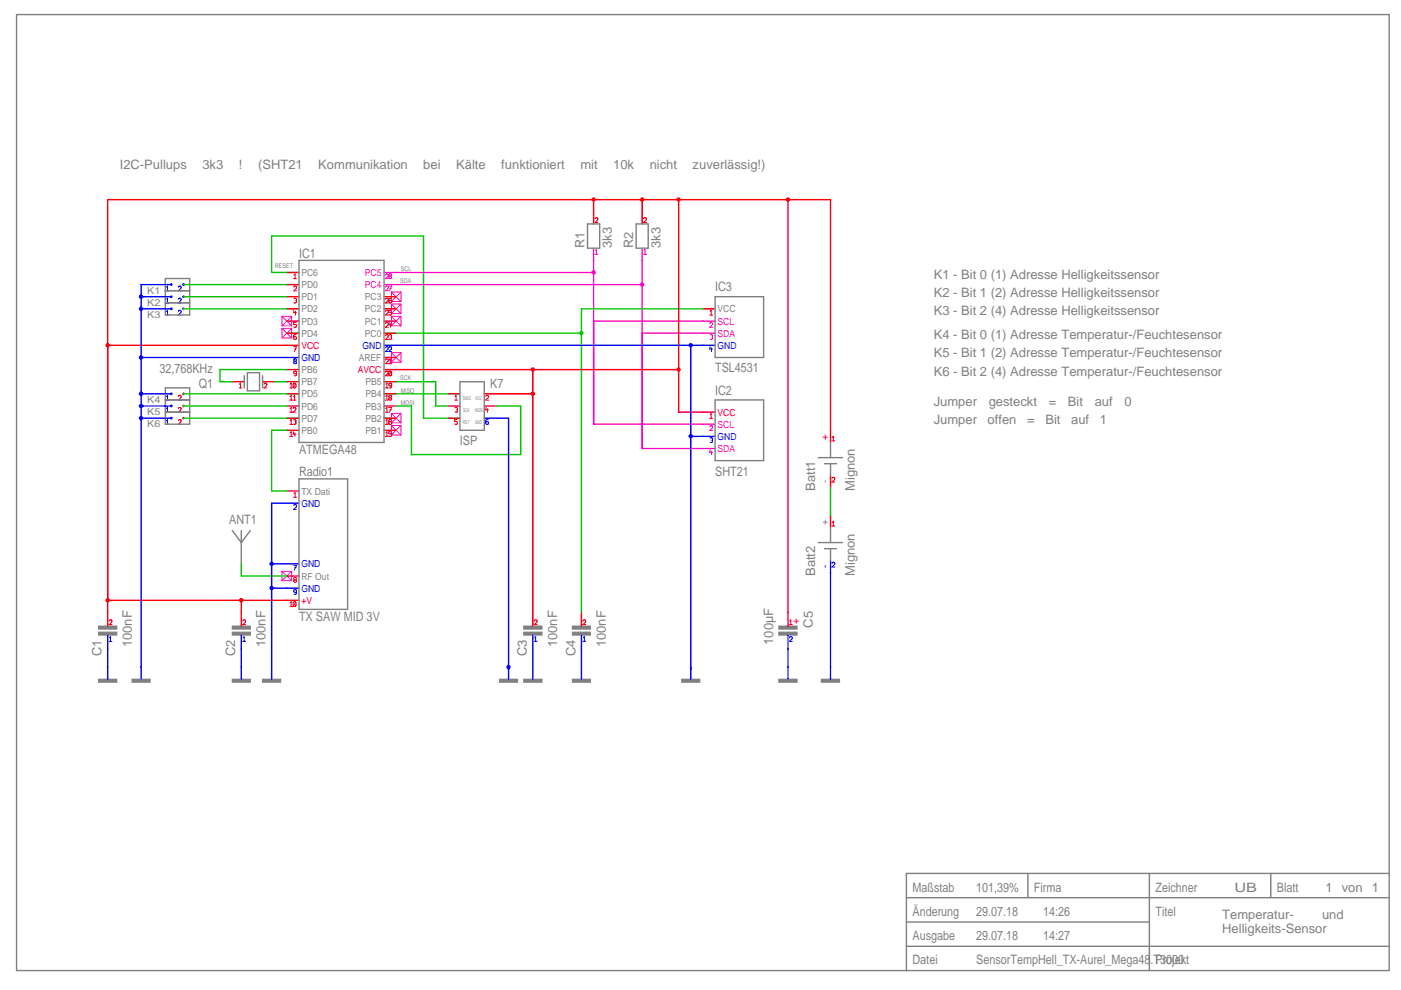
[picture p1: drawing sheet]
<svg xmlns="http://www.w3.org/2000/svg" width="297mm" height="210mm" viewBox="0 0 297 210" stroke-linecap="round" stroke-linejoin="round" font-family="sans-serif">
<g fill="none" stroke="#f0f" stroke-width=".21">
<path d="M81.7 58.3l.3-.2 .3 .1v.4l-.6 .5h.6M82.4 58.3l.2-.2 .4 .2v.1l-.6 .3 .2 .4h.3l.1-.4-.6-.3zM126.2 53.9h.6M126.2 53.2l.2-.3v1M136.5 53.9h.6M136.5 53.2l.3-.3v1M59.8 69.1h2M59.8 67.1h2M59.8 69.6l2 2M59.8 71.6h2M59.8 67.1v2M59.8 69.6v2"/>
<path d="M59.8 69.6h2M59.8 67.1l2 2M61.8 69.6l-2 2M61.8 67.1v2M61.8 69.6v2M61.8 67.1l-2 2M81.7 60.9l.3-.3 .3 .1v.5l-.6 .5h.6M82.4 60.6h.6l-.4 1.1M82.7 61.2h.3M83 61.9v2M83 64.5v2M83 67.1v2"/>
<path d="M83 74.8v2M83 74.8l2 2M83 76.8h2M83 74.8h2M83 67.1l2 2M83 69.1h2M83 67.1h2M83 64.5l2 2M83 66.5h2M83 64.5h2M83 61.9l2 2M83 63.9h2"/>
<path d="M83 61.9h2M85 61.9v2M85 64.5v2M85 67.1v2M85 74.8v2M85 74.8l-2 2M85 67.1l-2 2M85 64.5l-2 2M85 61.9l-2 2M150.5 68.6l.2-.2 .3 .1v.4l-.5 .5h.6M150.6 71h.4v.5M150.9 71.5h.1"/>
<path d="M151 71.5v.4h-.4M83 90.2l2 2M83 92.2h2M83 87.7v2M83 90.2v2M83 90.2h2M83 87.7l2 2M83 89.7h2M83 87.7h2M85 90.2l-2 2M85 87.7v2M85 90.2v2"/>
<path d="M85 87.7l-2 2M150.5 90.5l.2-.2h.3v.5l-.5 .5h.6M150.6 95.4l-.1 .5h.6M150.9 95.7v.7M59.8 121.1v2M59.8 121.1l2 2M59.8 123.1h2M59.8 121.1h2M61.8 121.1v2M61.8 121.1l-2 2"/>
</g>
<g fill="#808080" stroke="#808080" stroke-width=".21">
<path d="M105.9 144h3.8v.7h-3.8z"/>
<path d="M111 144h3.9v.7h-3.9z"/>
<path d="M111 132.7h3.9v.7h-3.9z"/>
<path d="M111 134h3.9v.7h-3.9z"/>
<path d="M121.3 144h3.9v.7h-3.9z"/>
<path d="M121.3 132.7h3.9v.7h-3.9z"/>
<path d="M121.3 134h3.9v.7h-3.9z"/>
<path d="M20.9 144h3.9v.7h-3.9z"/>
<path d="M20.9 132.7h3.9v.7h-3.9z"/>
<path d="M20.9 134h3.9v.7h-3.9z"/>
<path d="M165.1 144h3.9v.7h-3.9z"/>
<path d="M165.1 134h3.9v.7h-3.9z"/>
<path d="M165.1 132.7h3.9v.7h-3.9z"/>
<path d="M174.1 144h3.9v.7h-3.9z"/>
<path d="M55.7 144h3.8v.7h-3.8z"/>
<path d="M49.2 144h3.9v.7h-3.9z"/>
<path d="M49.2 132.7h3.9v.7h-3.9z"/>
<path d="M49.2 134h3.9v.7h-3.9z"/>
<path d="M144.5 144h3.9v.7h-3.9z"/>
<path d="M28 144h3.8v.7h-3.8z"/>
</g>
<g fill="none" stroke="#00f" stroke-width=".3">
<path d="M60.8 75.8h2.6M81.4 73.2h2.6M149 73.2h2.6M102.7 88.7h2.5M149 92.5h2.6M60.8 119.5h2.6M60.8 106.7h2.6M176.1 118.9v2.6M22.8 134.7v2.9M51.2 134.7v2.9M60.8 124.7h2.6M113 134.7v2.9"/>
<path d="M123.3 134.7v2.9M167.1 134.7v2.9M22.8 141.4v2.6M29.9 141.4v2.6M51.2 141.4v2.6M57.6 141.4v2.6M107.8 141.4v2.6M113 141.4v2.6M123.3 141.4v2.6M146.5 141.4v2.6M167.1 141.4v2.6M176.1 141.4v2.6"/>
</g>
<g fill="none" stroke="#f00" stroke-width=".3">
<path d="M125.9 44.9v2.6M136.1 44.9v2.6M60.8 73.2h2.6M81.4 78.4h2.6M102.7 83.5h2.5M149 87.4h2.6M176.1 91.2v2.6M22.8 129.8v2.9M51.2 129.8v2.9M60.8 127.3h2.6M113 129.8v2.9M123.3 129.8v2.9"/>
<path d="M167.1 129.8v2.9"/>
</g>
<g fill="none" stroke="#f00" stroke-width=".21">
<path d="M126.2 46.4l.2-.2h.3v.5l-.5 .5h.6M136.5 46.4l.2-.2h.3v.5l-.5 .5h.6M62.3 73.5h.6l-.5 1M62.5 74h.3M81.7 78.9l.3-.2h.3v.5l-.6 .5h.6M83 78.7v.9h-.5M83 78.7h-.5v.9M83 78.7l-.5 .9M103 84.1l.2-.3 .3 .1v.4l-.5 .5h.6M150.5 88.7h.6M150.6 87.9l.2-.2v1M176.4 93.5h.6"/>
<path d="M176.5 92.8l.2-.3v1M23.1 131.7l.1-.2a.32 .32 0 0 1 .5 .2l-.6 .7h.6M51.5 131.7a.32 .32 0 0 1 .5-.2v.4l-.5 .5h.6M61.4 128.6h.7M61.5 127.8l.2-.2v1M62.7 127.7v.8h-.5M62.7 127.7h-.5v.8M62.7 127.7l-.5 .8M113.3 131.7l.2-.3 .3 .1v.4l-.5 .5h.6M123.6 131.7a.32 .32 0 0 1 .5-.2v.4l-.5 .5h.6M167.4 132.4h.6M167.4 131.7l.3-.3v1"/>
</g>
<g fill="none" stroke="#00f" stroke-width=".21">
<path d="M62.4 76.1l.5 .2v.1l-.6 .4 .1 .3h.3l.2-.3-.6-.4zM81.7 73.8l.3-.3 .3 .1v.4l-.6 .5h.6M82.4 73.8a.32 .32 0 0 1 .6-.2v.4l-.6 .5h.6M150.6 73.5l-.1 .5h.6M150.9 73.8v.7M103.5 89h-.3l-.2 .2 .1 .7h.4l.1-.3-.2-.2-.4 .2M150.6 92.9h.4v.4M150.9 93.3h.1M151 93.3v.4h-.4M62.3 107.2a.31 .31 0 0 1 .2-.2 .31 .31 0 0 1 .3 .1v.4l-.5 .5h.6M62.3 119.8h.6l-.5 1.1M176.4 119.5l.2-.3 .3 .1v.4l-.5 .5h.6"/>
<path d="M23.1 136h.6M23.2 135.2l.2-.2v1M51.5 136h.6M51.5 135.2l.3-.2v1M62.5 120.4h.3M62.9 125.3a.31 .31 0 0 1-.2 .3 .31 .31 0 0 1-.4-.1v-.2a.31 .31 0 0 1 .2-.3 .31 .31 0 0 1 .3 .1v.8l-.5 .1M113.3 136h.6M113.3 135.2l.3-.2v1M123.6 136h.6M123.7 135.2l.2-.2v1M167.4 135.2l.2-.2 .3 .1v.4l-.5 .5h.6"/>
</g>
<g fill="none" stroke="#c70000" stroke-width=".3">
<path d="M60.8 57.8h2.6M60.8 70.6h2.6M60.8 68.1h2.6M60.8 65.5h2.6M60.8 62.9h2.6M60.8 78.4h2.6M60.8 60.3h2.6M81.4 75.8h2.6M81.4 70.6h2.6M81.4 68.1h2.6M81.4 65.5h2.6M81.4 62.9h2.6"/>
<path d="M149 65.5h2.6M49.2 80.9h2.6M55.7 80.9h2.6M60.8 80.9h2.6M60.8 91.2h2.6M60.8 88.7h2.6M60.8 86.1h2.6M60.8 83.5h2.6M81.4 80.9h2.6M81.4 91.2h2.6M81.4 88.7h2.6M81.4 86.1h2.6"/>
<path d="M81.4 83.5h2.6M95 88.7h2.5M95 86.1h2.5M95 83.5h2.5M102.7 86.1h2.5M60.8 104.1h2.6M176.1 100.9v2.6M176.1 109.3v2.5M60.8 122.1h2.6"/>
</g>
<g fill="none" stroke="#c70000" stroke-width=".21">
<path d="M62.3 59.1h.6M62.3 58.3l.3-.2v1M62.3 60.9a.31 .31 0 0 1 .2-.3 .31 .31 0 0 1 .3 .1v.5l-.5 .5h.6M62.3 63.3a.31 .31 0 0 1 .5 0 .31 .31 0 0 1 0 .4M62.3 65.8v.5h.6M62.7 66v.8M62.7 63.7h.1M62.8 71h-.5v.7a.31 .31 0 0 0 .2 .3 .31 .31 0 0 0 .3-.1l.1-.3a.31 .31 0 0 0-.2-.2 .31 .31 0 0 0-.4 .1v.1M62.8 68.4h-.5v.4h.4l.2 .2-.2 .4-.4-.1M62.8 63.7l.1 .3a.31 .31 0 0 1-.2 .2 .31 .31 0 0 1-.4 0M62.9 79a.31 .31 0 0 1-.2 .2 .31 .31 0 0 1-.4 0v-.5h.5v.9l-.5 .1M81.7 76.3l.3-.2 .3 .1v.4l-.6 .5h.6"/>
<path d="M81.7 63.5l.3-.3 .3 .1v.4l-.6 .5h.6M81.7 66l.3-.2 .3 .1v.4l-.6 .5h.6M81.7 68.6l.3-.2 .3 .1v.4l-.6 .5h.6M81.7 71.2l.3-.2h.3v.5l-.6 .5h.6M82.4 77.1h.6M82.5 71h.5v.5M82.5 76.3l.2-.2v1M82.5 68.4l-.1 .5h.6M82.8 68.6v.8M82.9 71.5h.1M83 63.2l-.5 .1-.1 .7a.32 .32 0 0 0 .6 .2v-.5a.32 .32 0 0 0-.6 .2M83 65.8h-.6v.4l.6 .1v.2a.37 .37 0 0 1-.6 .2"/>
<path d="M83 71.5v.4h-.5M150.5 66.8h.6M150.6 66l.2-.2v1M50.7 82.3h.6M50.8 81.5l.2-.3v1.1M56 81.5l.2-.3 .3 .1v.4l-.5 .6h.6M61.4 82.3h.7M61.4 92.5h.7M61.4 90h.7M61.4 87.4h.7M61.4 84.8h.7M61.5 81.5l.2-.3v1.1"/>
<path d="M61.5 84.1l.2-.3v1M61.5 86.6l.2-.2v1M61.5 89.2l.2-.2v1M61.5 91.8l.2-.3v1M62.1 86.6l.3-.2 .3 .1v.4l-.6 .5h.7M62.1 84.8h.7M62.2 89h.5v.5M62.2 91.5l-.1 .6h.7M62.2 84.1l.3-.3v1M62.5 91.8v.7M62.6 89.5h.1M62.7 81.3v.9h-.5"/>
<path d="M62.7 81.3h-.5v.9M62.7 89.5v.4h-.5M62.7 81.3l-.5 .9M81.7 82.3h.6M81.7 92.5h.6M81.7 90h.6M81.7 87.4h.6M81.7 84.8h.6M81.8 81.5l.2-.3v1.1M81.8 84.1l.2-.3v1M81.8 86.6l.2-.2v1M81.8 89.2l.2-.2v1"/>
<path d="M81.8 91.8l.2-.3v1M82.4 84v.2l.6 .3-.1 .3h-.3l-.2-.3 .6-.3v-.2l-.1-.2zM82.4 86.4h.6l-.4 1M82.7 86.9h.3M83 91.5h-.6v.5l.6 .1v.2a.37 .37 0 0 1-.6 .2M83 89h-.5l-.1 .7a.32 .32 0 0 0 .6 .2v-.4a.32 .32 0 0 0-.6 .1M83 81.6v.1a.32 .32 0 0 1-.6-.1v-.1a.32 .32 0 0 1 .6-.2v.9l-.5 .1M96.4 84.8h.6M96.5 86.5h.4v.4M96.5 84.1l.2-.3v1M96.9 86.9h.1M96.9 89h-.5v.4h.4l.2 .2-.2 .4-.4-.1"/>
<path d="M96.9 86.9v.4h-.4M103.1 86.4l-.1 .5h.6M103.4 86.6v.8M62.3 105.4h.6M62.3 104.7l.3-.3v1M176.4 111.5h.6M176.4 101.5l.2-.3 .3 .1v.4l-.5 .5h.6M176.5 110.8l.2-.3v1M62.4 122.4h.3l.2 .4-.6 .3v.2l.4 .1 .2-.3-.6-.3z"/>
</g>
<g fill="none" stroke="#808080" stroke-width=".3">
<path d="M3.5 3.1h291v202.7h-291zM63.4 55.2h18v38.6h-18zM124.6 47.5h2.5v5.1h-2.5zM134.9 47.5h2.5v5.1h-2.5zM51.8 79.7v2.5M52.5 79h2.5v3.9h-2.5zM55.7 79.7v2.5M151.6 62.9h10.3v12.9h-10.3zM97.5 80.9h5.2v10.3h-5.2zM151.6 84.8h10.3v12.9h-10.3zM173.5 97h5.1M174.8 98.3h2.6"/>
<path d="M176.1 93.8v3.2M176.1 98.3v2.6M49.2 112.5l2 2.5 1.9-2.5M51.2 112.5v7M63.4 101.5h10.3v27.7h-10.3zM173.5 115h5.1M174.8 116.3h2.6M176.1 111.8v3.2M176.1 116.3v2.6M192.2 195.5h51.5M192.2 190.3h102.3M217.9 185.2v5.1"/>
<path d="M243.7 185.2v20.6M269.4 185.2v5.1M294.5 185.2h-102.3v20.6M192.2 200.6h102.3"/>
</g>
<path d="M81.4 57.8h2.6M125.9 52.6v2.6M136.1 52.6v2.6M81.4 60.3h2.6M149 70.6h2.6M149 68.1h2.6M149 95.1h2.6M149 89.9h2.6" fill="none" stroke="#f0f" stroke-width=".3"/>
<circle cx="38.9" cy="88.7" r=".29" fill="#c70000"/>
<path d="M37.8 89.2l.2-.2h.3v.5l-.5 .5h.6" fill="none" stroke="#c70000" stroke-width=".21"/>
<circle cx="36.3" cy="88.7" r=".29" fill="#00f"/>
<path d="M35.2 90h.6M35.3 89.2l.2-.2v1" fill="none" stroke="#00f" stroke-width=".21"/>
<path d="M35.1 87.4h5.1v2.5h-5.1z" fill="none" stroke="#808080" stroke-width=".3"/>
<circle cx="38.9" cy="86.1" r=".29" fill="#c70000"/>
<path d="M37.8 86.6l.2-.2 .3 .1v.4l-.5 .5h.6" fill="none" stroke="#c70000" stroke-width=".21"/>
<circle cx="36.3" cy="86.1" r=".29" fill="#00f"/>
<path d="M35.2 87.4h.6M35.3 86.6l.2-.2v1" fill="none" stroke="#00f" stroke-width=".21"/>
<path d="M35.1 84.8h5.1v2.6h-5.1z" fill="none" stroke="#808080" stroke-width=".3"/>
<circle cx="38.9" cy="83.5" r=".29" fill="#c70000"/>
<path d="M37.8 84.1l.2-.3 .3 .1v.4l-.5 .5h.6" fill="none" stroke="#c70000" stroke-width=".21"/>
<circle cx="36.3" cy="83.5" r=".29" fill="#00f"/>
<path d="M35.2 84.8h.6M35.3 84.1l.2-.3v1" fill="none" stroke="#00f" stroke-width=".21"/>
<path d="M35.1 82.2h5.1v2.6h-5.1z" fill="none" stroke="#808080" stroke-width=".3"/>
<circle cx="38.9" cy="65.5" r=".29" fill="#00f"/>
<path d="M37.8 66l.2-.2 .3 .1v.4l-.5 .5h.6" fill="none" stroke="#00f" stroke-width=".21"/>
<circle cx="36.3" cy="65.5" r=".29" fill="#00f"/>
<path d="M35.2 66.8h.6M35.3 66l.2-.2v1" fill="none" stroke="#00f" stroke-width=".21"/>
<path d="M35.1 64.2h5.1v2.6h-5.1z" fill="none" stroke="#808080" stroke-width=".3"/>
<circle cx="38.9" cy="62.9" r=".29" fill="#00f"/>
<path d="M37.8 63.5l.2-.3 .3 .1v.4l-.5 .5h.6" fill="none" stroke="#00f" stroke-width=".21"/>
<circle cx="36.3" cy="62.9" r=".29" fill="#00f"/>
<path d="M35.2 64.2h.6M35.3 63.5l.2-.3v1" fill="none" stroke="#00f" stroke-width=".21"/>
<path d="M35.1 61.6h5.1v2.6h-5.1z" fill="none" stroke="#808080" stroke-width=".3"/>
<circle cx="38.9" cy="60.3" r=".29" fill="#00f"/>
<path d="M37.8 60.9l.2-.3 .3 .1v.5l-.5 .5h.6" fill="none" stroke="#00f" stroke-width=".21"/>
<circle cx="36.3" cy="60.3" r=".29" fill="#00f"/>
<path d="M35.2 61.7h.6M35.3 60.9l.2-.3v1.1" fill="none" stroke="#00f" stroke-width=".21"/>
<path d="M35.1 59.1h5.1v2.5h-5.1z" fill="none" stroke="#808080" stroke-width=".3"/>
<path d="M60.8 57.8h-3.2v-7.8h32.2v38.7h5.2M84 86.1h3.2v10.3h23.2v-10.3h-5.2M84 80.9h8.4v5.2h2.6M84 83.5h11" fill="none" stroke="#00c700" stroke-width=".3"/>
<path d="M136.1 55.2v39.9h12.9M84 60.3h52.1M136.1 70.6h12.9" fill="none" stroke="#f0f" stroke-width=".3"/>
<circle cx="136.1" cy="60.3" r=".47" fill="#f0f"/>
<path d="M84 57.8h41.9M125.9 55.2v34.7h23.1M125.9 68.1h23.1" fill="none" stroke="#f0f" stroke-width=".3"/>
<circle cx="125.8" cy="57.8" r=".48" fill="#f0f"/>
<g fill="none" stroke="#00c700" stroke-width=".3">
<path d="M38.9 65.5h21.9M38.9 62.9h21.9M38.9 60.3h21.9M60.8 78.4h-14.1v2.5h2.5M123.3 65.5h25.7M123.3 70.6v59.2M38.9 88.7h21.9M38.9 86.1h21.9M38.9 83.5h21.9M58.3 80.9h2.5M60.8 91.2h-3.2v12.9h3.2M51.2 119.5v2.6h9.6"/>
<path d="M176.1 103.5v5.8"/>
</g>
<circle cx="123.3" cy="70.6" r=".48" fill="#00c700"/>
<path d="M123.3 65.5v5.1h-39.3" fill="none" stroke="#00c700" stroke-width=".3"/>
<circle cx="113" cy="83.5" r=".48" fill="#f00"/>
<path d="M60.8 73.2h-38v54.1M113 78.4v5.1h-7.8" fill="none" stroke="#f00" stroke-width=".3"/>
<circle cx="22.8" cy="127.3" r=".47" fill="#f00"/>
<path d="M51.2 127.3h-28.4v2.5" fill="none" stroke="#f00" stroke-width=".3"/>
<circle cx="113" cy="78.3" r=".48" fill="#f00"/>
<path d="M176.1 42.3h-9v87.5M84 78.4h29M113 83.5v46.3" fill="none" stroke="#f00" stroke-width=".3"/>
<g fill="#f00">
<circle cx="167.1" cy="42.3" r=".47"/>
<circle cx="143.9" cy="78.3" r=".47"/>
</g>
<path d="M22.8 73.2v54.1M113 78.4h30.9v9" fill="none" stroke="#f00" stroke-width=".3"/>
<circle cx="51.1" cy="127.3" r=".48" fill="#f00"/>
<path d="M51.2 127.3v2.5" fill="none" stroke="#f00" stroke-width=".3"/>
<circle cx="22.8" cy="73.2" r=".47" fill="#f00"/>
<path d="M125.9 42.3h-103.1v30.9M176.1 42.3v48.9M143.9 87.4h5.1M51.2 127.3h9.6" fill="none" stroke="#f00" stroke-width=".3"/>
<circle cx="143.9" cy="42.3" r=".47" fill="#f00"/>
<path d="M167.1 42.3h-23.2v36.1" fill="none" stroke="#f00" stroke-width=".3"/>
<circle cx="136.1" cy="42.3" r=".47" fill="#f00"/>
<path d="M143.9 42.3h-7.8v2.6" fill="none" stroke="#f00" stroke-width=".3"/>
<circle cx="125.8" cy="42.3" r=".47" fill="#f00"/>
<path d="M136.1 42.3h-10.2v2.6" fill="none" stroke="#f00" stroke-width=".3"/>
<circle cx="107.8" cy="141.4" r=".48" fill="#00f"/>
<path d="M105.2 88.7h2.6v53.4M113 137.6v3.8M123.3 137.6v3.8" fill="none" stroke="#00f" stroke-width=".3"/>
<circle cx="146.4" cy="73.2" r=".48" fill="#00f"/>
<path d="M84 73.2h65M146.5 141.4v.7" fill="none" stroke="#00f" stroke-width=".3"/>
<circle cx="146.4" cy="92.5" r=".48" fill="#00f"/>
<path d="M146.5 92.5v49.6" fill="none" stroke="#00f" stroke-width=".3"/>
<circle cx="29.9" cy="75.8" r=".47" fill="#00f"/>
<path d="M29.9 65.5v10.3h30.9M29.9 60.3h6.4" fill="none" stroke="#00f" stroke-width=".3"/>
<circle cx="29.9" cy="62.9" r=".47" fill="#00f"/>
<path d="M29.9 60.3v2.6h6.4" fill="none" stroke="#00f" stroke-width=".3"/>
<circle cx="29.9" cy="65.5" r=".48" fill="#00f"/>
<path d="M29.9 62.9v2.6h6.4" fill="none" stroke="#00f" stroke-width=".3"/>
<circle cx="29.9" cy="83.5" r=".48" fill="#00f"/>
<path d="M29.9 75.8v7.7M57.6 106.7h3.2M22.8 137.6v3.8" fill="none" stroke="#00f" stroke-width=".3"/>
<circle cx="57.6" cy="119.5" r=".48" fill="#00f"/>
<path d="M57.6 106.7v12.8h3.2" fill="none" stroke="#00f" stroke-width=".3"/>
<circle cx="57.6" cy="124.7" r=".48" fill="#00f"/>
<path d="M146.5 73.2v19.3h2.5M29.9 83.5h6.4M57.6 119.5v21.9M51.2 137.6v3.8M57.6 124.7h3.2M167.1 137.6v3.8M176.1 121.5v19.9" fill="none" stroke="#00f" stroke-width=".3"/>
<circle cx="29.9" cy="86.1" r=".48" fill="#00f"/>
<path d="M29.9 83.5v2.6h6.4" fill="none" stroke="#00f" stroke-width=".3"/>
<circle cx="29.9" cy="88.7" r=".48" fill="#00f"/>
<path d="M29.9 86.1v55.3M29.9 88.7h6.4" fill="none" stroke="#00f" stroke-width=".3"/>
<g font-size="2.8" fill="#808080">
<text x="25.4" y="35.9">I2C-Pullups</text>
<text x="42.9" y="35.9">3k3</text>
<text x="50.7" y="35.9">!</text>
<text x="54.7" y="35.9">(SHT21</text>
<text x="67.5" y="35.9">Kommunikation</text>
<text x="89.8" y="35.9">bei</text>
<text x="96.7" y="35.9">Kälte</text>
<text x="106.3" y="35.9">funktioniert</text>
<text x="123" y="35.9">mit</text>
<text x="130" y="35.9">10k</text>
<text x="137.7" y="35.9">nicht</text>
<text x="146.9" y="35.9">zuverlässig!)</text>
<text x="123.9" y="52.6" transform="rotate(-90 123.9 52.6)">R1</text>
<text x="129.7" y="52.6" transform="rotate(-90 129.7 52.6)">3k3</text>
<text x="134.2" y="52.6" transform="rotate(-90 134.2 52.6)">R2</text>
<text x="140" y="52.6" transform="rotate(-90 140 52.6)">3k3</text>
<text x="63.4" y="54.7">IC1</text>
<text x="198" y="59.1">K1 - Bit 0 (1) Adresse Helligkeitssensor</text>
<text x="151.6" y="61.8">IC3</text>
<text x="198" y="62.9">K2 - Bit 1 (2) Adresse Helligkeitssensor</text>
<text x="198" y="71.9">K4 - Bit 0 (1) Adresse Temperatur-/Feuchtesensor</text>
<text x="198" y="66.8">K3 - Bit 2 (4) Adresse Helligkeitssensor</text>
<text x="198" y="75.8">K5 - Bit 1 (2) Adresse Temperatur-/Feuchtesensor</text>
<text x="33.8" y="79">32,768KHz</text>
<text x="42.1" y="82.2">Q1</text>
<text x="103.9" y="82.2">K7</text>
<text x="151.6" y="79">TSL4531</text>
<text x="151.6" y="83.7">IC2</text>
<text x="198" y="79.7">K6 - Bit 2 (4) Adresse Temperatur-/Feuchtesensor</text>
<text x="198" y="89.9">Jumper</text>
<text x="198" y="86.1">Jumper</text>
<text x="209.4" y="89.9">offen</text>
<text x="209.6" y="86.1">gesteckt</text>
<text x="217.8" y="89.9">=</text>
<text x="221.6" y="89.9">Bit</text>
<text x="222.3" y="86.1">=</text>
<text x="226.4" y="86.1">Bit</text>
<text x="227.1" y="89.9">auf</text>
<text x="232.1" y="86.1">auf</text>
<text x="233.2" y="89.9">1</text>
<text x="238.4" y="86.1">0</text>
<text x="97.5" y="94.4">ISP</text>
<text x="63.4" y="96.4">ATMEGA48</text>
<text x="63.4" y="101">Radio1</text>
<text x="151.6" y="100.8">SHT21</text>
<text x="172.8" y="104.1" transform="rotate(-90 172.8 104.1)">Batt1</text>
<text x="181.2" y="104.1" transform="rotate(-90 181.2 104.1)">Mignon</text>
<text x="48.6" y="111.2">ANT1</text>
<text x="172.8" y="122.1" transform="rotate(-90 172.8 122.1)">Batt2</text>
<text x="181.2" y="122.1" transform="rotate(-90 181.2 122.1)">Mignon</text>
<text x="63.4" y="131.7">TX SAW MID 3V</text>
<text x="28" y="137.2" transform="rotate(-90 28 137.2)">100nF</text>
<text x="56.3" y="137.2" transform="rotate(-90 56.3 137.2)">100nF</text>
<text x="118.1" y="137.2" transform="rotate(-90 118.1 137.2)">100nF</text>
<text x="128.4" y="137.2" transform="rotate(-90 128.4 137.2)">100nF</text>
<text x="163.9" y="136.7" transform="rotate(-90 163.9 136.7)">100µF</text>
<text x="172.3" y="133.1" transform="rotate(-90 172.3 133.1)">C5</text>
<text x="21.5" y="139.2" transform="rotate(-90 21.5 139.2)">C1</text>
<text x="49.9" y="139.2" transform="rotate(-90 49.9 139.2)">C2</text>
<text x="111.7" y="139.2" transform="rotate(-90 111.7 139.2)">C3</text>
<text x="122" y="139.2" transform="rotate(-90 122 139.2)">C4</text>
<text x="193.5" y="189.1">Maßstab</text>
<text x="207" y="189.1">101,39%</text>
<text x="219.2" y="189.1">Firma</text>
<text x="245" y="189.1">Zeichner</text>
<text x="261.7" y="189.1">UB</text>
<text x="270.7" y="189.1">Blatt</text>
<text x="281" y="189.1">1</text>
<text x="284.5" y="189.1">von</text>
<text x="290.9" y="189.1">1</text>
<text x="193.5" y="194.2">Änderung</text>
<text x="207" y="194.2">29.07.18</text>
<text x="221.1" y="194.2">14:26</text>
<text x="245" y="194.2">Titel</text>
<text x="259.1" y="197.9">Helligkeits-Sensor</text>
<text x="259.1" y="194.8">Temperatur-</text>
<text x="280.3" y="194.8">und</text>
<text x="193.5" y="199.3">Ausgabe</text>
<text x="207" y="199.3">29.07.18</text>
<text x="221.1" y="199.3">14:27</text>
<text x="193.5" y="204.5">Datei</text>
<text x="207" y="204.5">SensorTempHell_TX-Aurel_Mega48.T3000</text>
<text x="245" y="204.5">Projekt</text>
</g>
<g font-size="2.1" fill="#808080">
<text x="63.9" y="58.5">PC6</text>
<text x="31.2" y="64.9">K2</text>
<text x="31.2" y="62.3">K1</text>
<text x="63.9" y="63.7">PD1</text>
<text x="63.9" y="61.1">PD0</text>
<text x="77.4" y="63.7">PC3</text>
<text x="31.2" y="67.4">K3</text>
<text x="63.9" y="71.4">PD4</text>
<text x="63.9" y="68.8">PD3</text>
<text x="63.9" y="66.3">PD2</text>
<text x="77.4" y="71.4">PC0</text>
<text x="77.4" y="68.8">PC1</text>
<text x="77.4" y="66.3">PC2</text>
<text x="152.1" y="66.3">VCC</text>
<text x="76.1" y="76.5">AREF</text>
<text x="63.9" y="81.7">PB7</text>
<text x="63.9" y="79.1">PB6</text>
<text x="77.5" y="81.7">PB5</text>
<text x="31.2" y="88">K5</text>
<text x="31.2" y="85.4">K4</text>
<text x="63.9" y="89.4">PD7</text>
<text x="63.9" y="86.8">PD6</text>
<text x="63.9" y="84.3">PD5</text>
<text x="77.5" y="89.4">PB2</text>
<text x="77.5" y="86.8">PB3</text>
<text x="77.5" y="84.3">PB4</text>
<text x="31.2" y="90.6">K6</text>
<text x="63.9" y="92">PB0</text>
<text x="77.5" y="92">PB1</text>
<text x="63.9" y="104.9">TX Dati</text>
<text x="175.6" y="102.3" transform="rotate(-90 175.6 102.3)">-</text>
<text x="175.6" y="111.4" transform="rotate(-90 175.6 111.4)">+</text>
<text x="63.9" y="122.9">RF Out</text>
</g>
<g font-size="2.1" fill="#f0f">
<text x="77.4" y="58.5">PC5</text>
<text x="77.4" y="61.1">PC4</text>
<text x="152.1" y="71.4">SDA</text>
<text x="152.1" y="68.8">SCL</text>
<text x="152.1" y="95.9">SDA</text>
<text x="152.1" y="90.7">SCL</text>
</g>
<g font-size="2.1" fill="#00f">
<text x="63.9" y="76.5">GND</text>
<text x="76.9" y="74">GND</text>
<text x="152.1" y="74">GND</text>
<text x="152.1" y="93.3">GND</text>
<text x="63.9" y="107.4">GND</text>
<text x="63.9" y="120.3">GND</text>
<text x="63.9" y="125.5">GND</text>
<text x="175.6" y="120.3" transform="rotate(-90 175.6 120.3)">-</text>
</g>
<g font-size="2.1" fill="#f00">
<text x="63.9" y="74">VCC</text>
<text x="75.8" y="79.1">AVCC</text>
<text x="152.1" y="88.1">VCC</text>
<text x="175.6" y="93.4" transform="rotate(-90 175.6 93.4)">+</text>
<text x="63.9" y="128">+V</text>
<text x="169.5" y="132.4" transform="rotate(-90 169.5 132.4)">+</text>
</g>
<g font-size="1.4" fill="#808080">
<text x="58.3" y="56.9">RESET</text>
<text x="85" y="57.5">SCL</text>
<text x="84.9" y="60.1">SDA</text>
<text x="84.9" y="80.7">SCK</text>
<text x="85" y="83.2">MISO</text>
<text x="85" y="85.8">MOSI</text>
</g>
<g font-size="1.1" fill="#808080">
<text x="98.2" y="84.8">MISO</text>
<text x="98.2" y="87.4">SCK</text>
<text x="98.2" y="89.9">RST</text>
<text x="100.7" y="89.9">GND</text>
<text x="100.7" y="87.4">MOSI</text>
<text x="100.7" y="84.8">VCC</text>
</g>
</svg>
